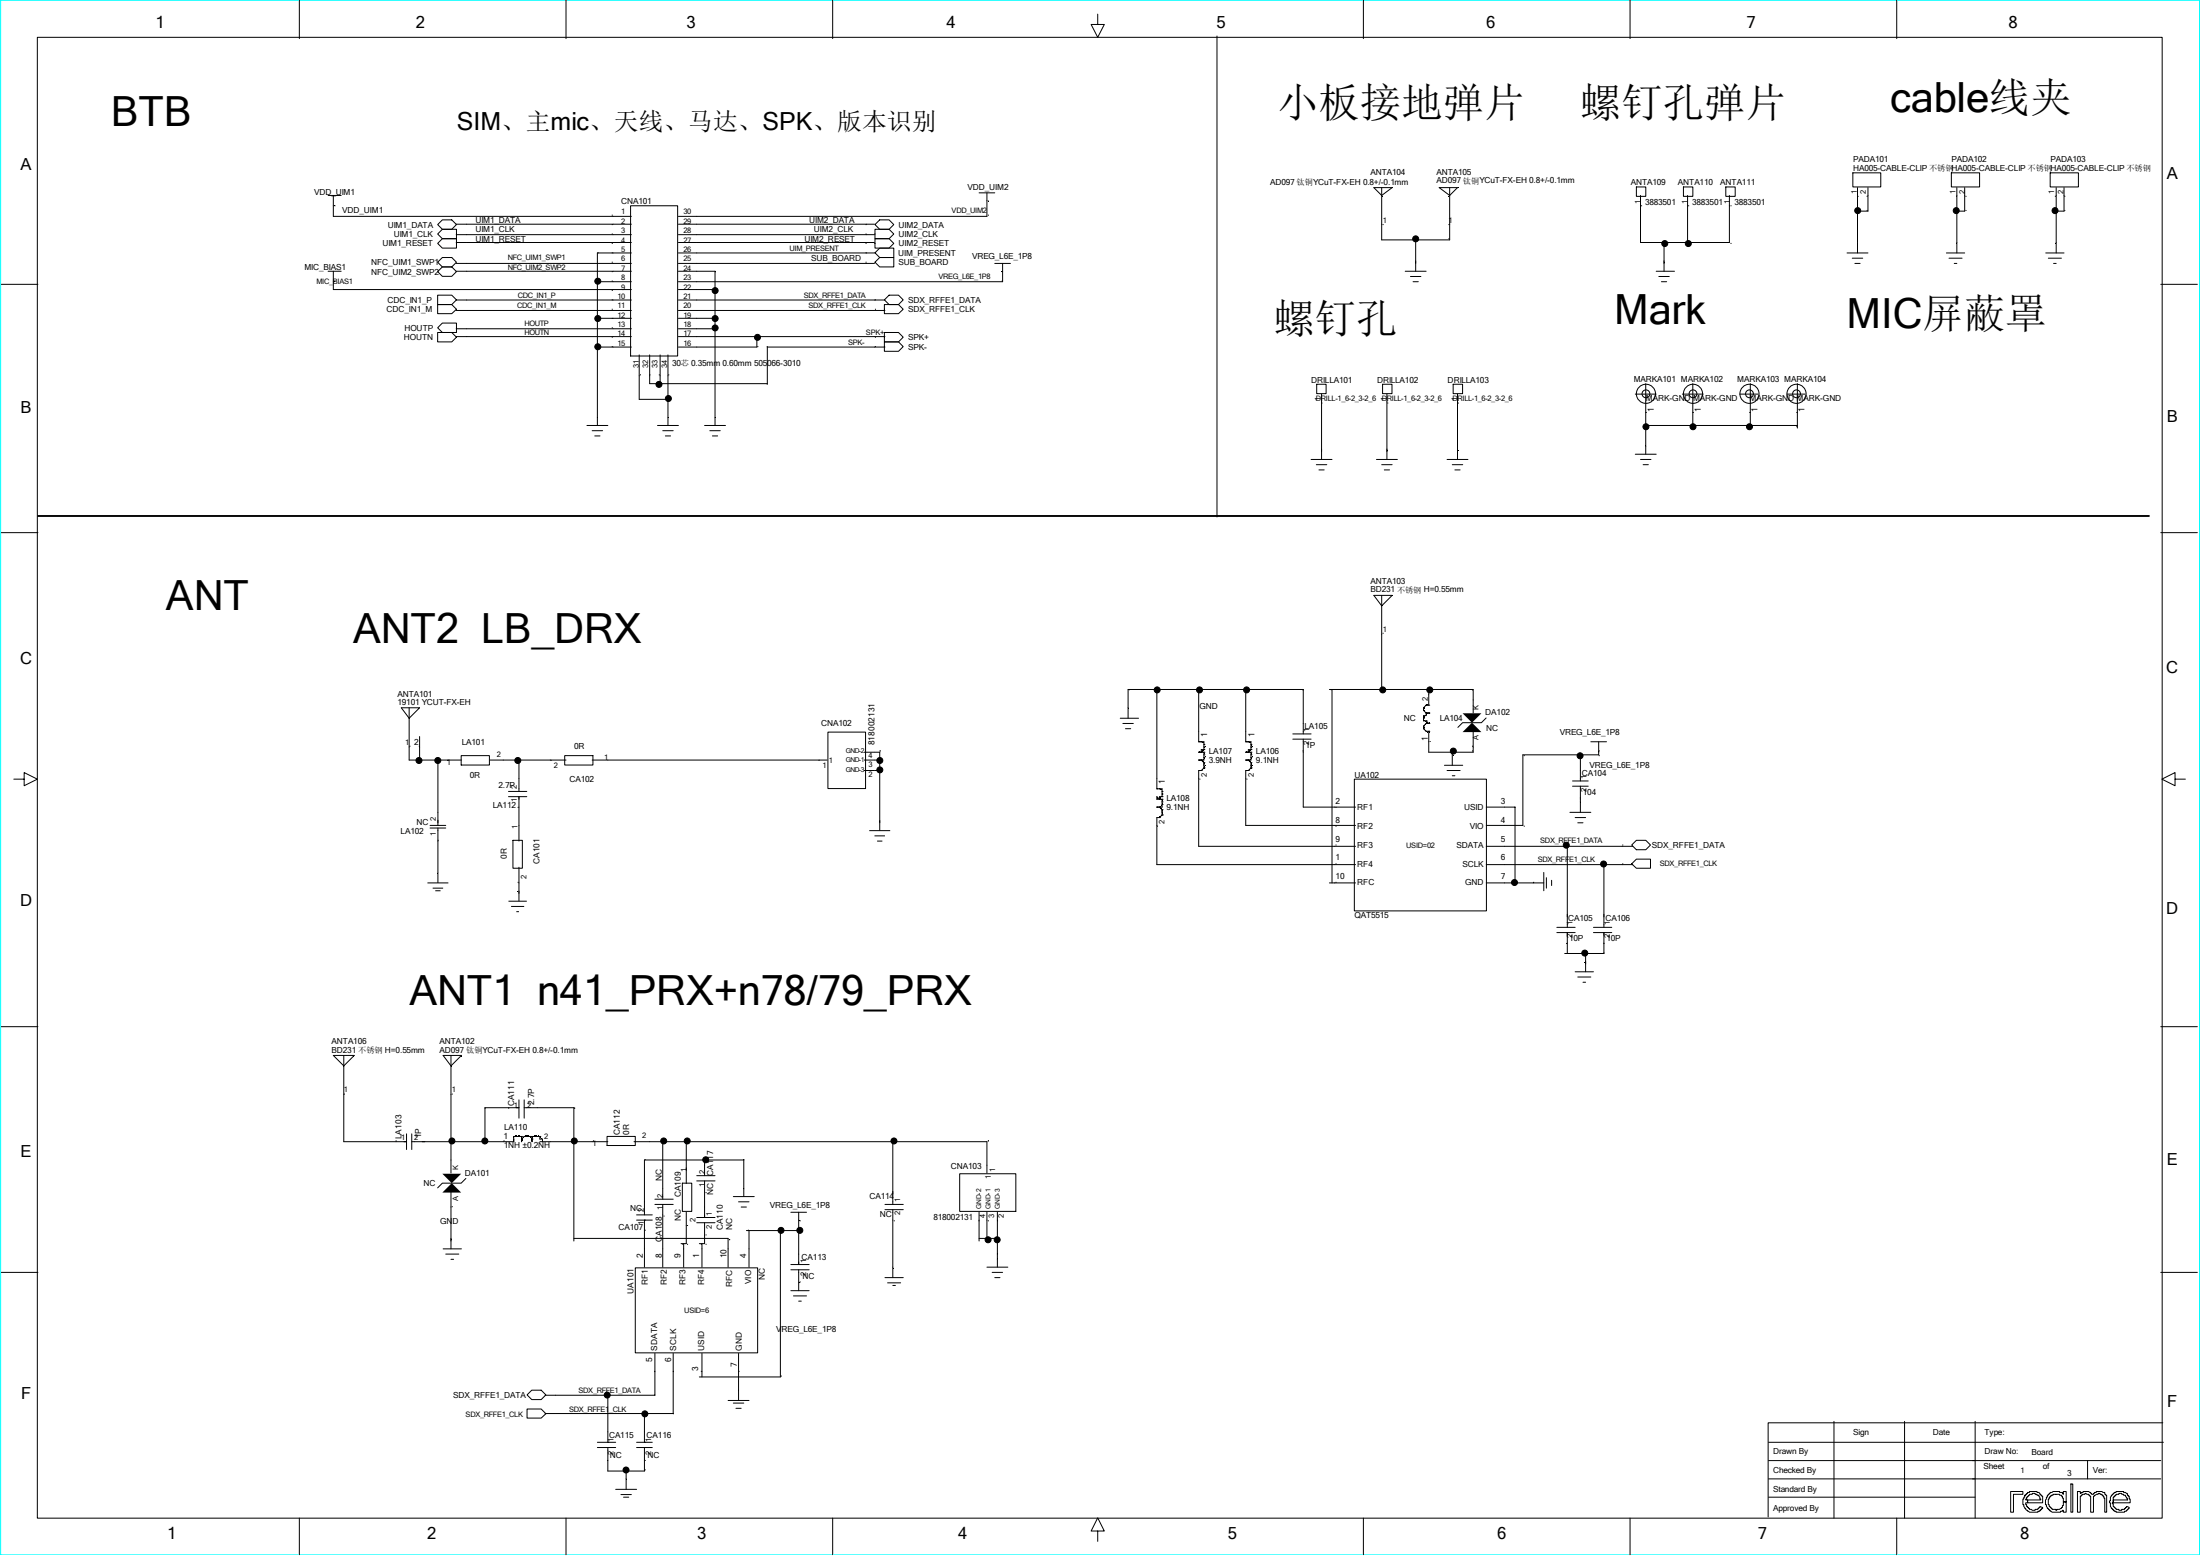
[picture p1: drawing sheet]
<svg xmlns="http://www.w3.org/2000/svg" width="297mm" height="210mm" viewBox="0 0 297 210" stroke-linecap="round" stroke-linejoin="round" font-family="sans-serif">
<path d="M.1 0h296.7v209.8h-296.7z" fill="none" stroke="#0ff" stroke-width=".13"/>
<path d="M5.1 69.6h284.9" fill="none" stroke="#000" stroke-width=".25"/>
<g fill="none" stroke="#000" stroke-width=".13">
<path d="M40.4 0v5.2M76.4 0v5.2M112.4 0v5.2M184 0v5.2M220 0v5.2M255.9 0v5.2M5 5h286.8v199.9h-286.8zM148.1 1.9v1.4h.9l-.9 1.7-.9-1.7h.9M164.2 4.9v64.9M.2 38.4h4.9M44.3 36.6h1.7M44.3 26.4h1.7"/>
<path d="M45 26.4v2.8h40.2M45 36.6v2.5h40.2M59.1 31.6l.6-.7h1.9v1.3h-1.9zM59.1 32.9l.6-.7h1.9v1.3h-1.9zM59.1 39.8h1.9l.6 .7-.6 .6h-1.9zM59.7 29.7h1.3l.6 .6-.6 .6h-1.3l-.6-.6zM59.7 34.8h1.3l.6 .6-.6 .6h-1.3l-.6-.6zM59.7 36h1.3l.6 .7-.6 .6h-1.3l-.6-.6zM61.6 35.6h23.6M61.6 36.6h23.6M61.6 32.7h23.6M61.6 30.3h23.6"/>
<path d="M61.6 31.7h23.6M80.6 38h4.6M85.1 27.8h6.3v20.2h-6.3zM85.2 34.1h-4.6v23.3M91.5 34.1h26.5M91.5 35.6h26.5M91.5 36.6h5v20.8M91.5 32.7h26.5M91.5 30.3h26.5M91.5 31.7h26.5M91.5 39.1h5M118.1 34.1l.6-.6h1.9v1.3h-1.9z"/>
<path d="M118.1 30.9h1.9l.6 .7-.6 .6h-1.9zM118.1 32.2h1.9l.6 .7-.6 .6h-1.9zM118.1 35.4l.6-.6h1.9v1.2h-1.9zM118.7 29.7h1.3l.6 .6-.6 .6h-1.3l-.6-.6zM132.1 26h2.1M133.2 26v3.2h-41.7M134.2 35.6h2.1M135.3 35.6v2.4h-43.8M185.4 25.3h2.5l-1.5 1.1zM186.4 25.3v7.1h9.2v-7.1M189.6 36.6h2.8M190.3 37.3h1.4"/>
<path d="M190.7 38h.7M191 32.4v4.2M194.2 25.3h2.5l-1.1 1.1zM220.8 25.2h1.3v1.3h-1.3zM221.4 26.4v6.3h12v-6.3M223.5 36.6h2.5M223.8 37.3h1.4M224.2 38h.7M224.5 32.7v3.9M227.2 25.2h1.2v1.3h-1.2zM227.7 26.4v6.3M232.9 25.2h1.2v1.3h-1.2z"/>
<path d="M249.2 34.1h2.9M249.9 34.8h1.5M250 23.3h3.8v1.9h-3.8zM250.3 35.6h.7M250.6 25.3v8.8M252.1 25.3v3.2h-1.5M262.6 34.1h2.5M263 34.8h1.8M263.3 23.3h3.8v1.9h-3.8zM263.7 35.6h.4M264.1 25.3v8.8M265.1 25.3v3.2h-1"/>
<path d="M276 34.1h2.5M276.4 34.8h1.8M276.6 23.3h3.9v1.9h-3.9zM277.1 35.6h.4M277.5 25.3v8.8M278.5 25.3v3.2h-1.4M291.6 38.4h4.9M59.1 44.2l.6-.6h1.9v1.3h-1.9zM59.1 41.1h1.9l.6 .6-.6 .6h-1.9zM59.1 44.9h1.9l.6 .6-.6 .6h-1.9zM61.6 44.4h23.6M61.6 41.9h23.6"/>
<path d="M61.6 40.5h23.6M61.6 45.4h23.6M79.2 57.4h2.8M79.9 58.1h1.4M80.3 58.8h.7M80.6 46.8h4.6M80.6 43h4.6M86.3 47.9v6h3.8M88.7 57.4h2.8M89.1 47.9v3.9M89.4 58.1h1.4M89.8 58.8h.7"/>
<path d="M90.1 47.9v9.5M91.5 44.4h5M91.5 41.9h27.9M91.5 40.5h27.9M91.5 45.4h27.9M91.5 43h5M95.1 57.4h2.8M95.8 58.1h1.4M96.1 58.8h.7M102.1 45.4v1.4h-10.6M119.3 41.1h1.9l.7 .6-.7 .6h-1.9zM119.3 40.5l.7-.7h1.2l.7 .7-.7 .6h-1.2z"/>
<path d="M119.3 44.9h1.9l.7 .6-.7 .6h-1.9zM119.3 46.1h1.9l.7 .7-.7 .6h-1.9zM119.4 46.8h-15.9v5h-15.8v-3.9M177.7 51.9h1.2v1.2h-1.2zM178.3 53.2v8.8M186.6 51.9h1.2v1.2h-1.2zM187.1 53.2v8.8M196.1 51.9h1.3v1.2h-1.3zM196.7 53.2v8.8M220.7 53.2h2.8M222.1 57.4h20.4M222.1 51.8v9.5"/>
<path d="M227 53.2h2.8M228.4 51.8v6M234.8 53.2h2.4M236.2 51.8v6M241.1 53.2h2.5M242.5 51.8v6M.2 71.9h4.9M176.9 62h2.8M177.6 62.7h1.4M178 63.4h.7M185.7 62h2.9M186.4 62.7h1.5"/>
<path d="M186.8 63.4h.7M195.3 62h2.8M196 62.7h1.4M196.3 63.4h.7M220.7 61.3h2.8M221.4 62h1.4M221.7 62.7h.7M291.6 71.9h4.9M54.2 95.5h2.4l-1.4 1.4zM55.2 95.5v7.1h7.1M56.6 99.4v3.2M111.7 98.8h5.1v7.6h-5.1z"/>
<path d="M151.2 96.9h2.4M151.5 97.6h1.4M151.9 98.3h.7M152.2 96.9v-3.8h23.7v6M156.1 93.1v13.4M161.7 93.1v7h.8v1.1M168.1 93.1v7h.7v1.1M174.4 99.8h2.5M174.4 99.1h2.5M175.9 99.8v9.1h7M179.4 93.1h19.4v3.1M179.7 93.1v26.1"/>
<path d="M185.4 80.4h2.5l-1.5 1.4zM186.4 80.4v12.7M192.1 98h.1M192.1 98.3h.1M192.1 96.9h.1M192.1 95.5h.1M192.1 95.9h.1M192.1 95.5v.4M192.1 98v.3M192.1 98.3l.3 .4M192.1 95.9l.3 .3M192.4 97.6h.1"/>
<path d="M192.4 98.7h.1M192.4 96.2h.1M192.4 97.3h.1M192.4 95.2h.1M192.4 97.6h.4M192.4 97.6l-.3 .4M192.4 96.2v.4h-.3v.7h.3M192.4 98.7h.4M192.4 96.2h.4M192.4 97.3l.4 .3M192.4 95.2h.4M192.4 95.2l-.3 .3"/>
<path d="M192.8 97.6h.1M192.8 98.7h.1M192.8 96.2h.1M192.8 95.2h.1M192.8 98.7v2.8h6v-2.8M192.8 93.1v2.1M200.5 96.9l-.6 .6h-2.5l-.7 .7M1.9 105.2h1.4v-.9l1.7 .9-1.7 .8v-.8M57.7 119.2h2.8M58 111.4h2.1M58 111.8h2.1M58.4 119.9h1.4"/>
<path d="M59.1 102.6v8.8M59.1 111.8v7.4M62.2 102h3.8v1.3h-3.8zM66.1 102.6h10.3M68.6 106.8h2.5M68.6 107.5h2.5M69.2 113.4h1.3v3.8h-1.3zM70 102.6v4.2M70 107.5v6M70 117v4.6M76.2 102h3.8v1.3h-3.8zM79.9 102.6h31.8"/>
<path d="M116.6 101.5h2.1v10.6M116.6 102.6h2.1M116.6 104h2.1M117.3 112.1h2.8M118 112.8h1.4M118.4 113.5h.7M156.1 106.5h.1M156.1 108.9h.1M156.1 106.5h.7v1M156.5 106.5h.1M156.5 108.9h.1M156.5 107.9h.1"/>
<path d="M156.5 110.3h.1M156.5 110.3h-.4v6.4h26.8M156.5 107.9l-.4-.4v.4h.7M156.5 108.9l.3 .4M156.8 107.5h.1M156.8 107.2h.1M156.8 106.8h.1M156.8 108.6h.1M156.8 108.2h.1M156.8 107.9h.1M156.8 110h.1M156.8 109.3h.1"/>
<path d="M156.8 107.9v1h-.7M156.8 107.5h-.3v.4M156.8 109.3v.7M156.8 110l-.3 .3M161.7 101.5h.8M162.1 100.1h.1M162.1 102.6h.1M162.1 101.5h.1M162.1 104h.1M162.1 104h-.4v10.2h21.2M162.1 102.6l.4 .3M162.5 101.2h.1"/>
<path d="M162.5 100.8h.1M162.5 100.5h.1M162.5 102.2h.1M162.5 101.9h.1M162.5 101.5h.1M162.5 103.6h.1M162.5 102.9h.1M162.5 101.5v1.1h-.8M162.5 101.2h-.4v.3M162.5 102.9v.7M162.5 103.6l-.4 .4M168.1 101.5h.7"/>
<path d="M168.5 100.1h.1M168.5 102.6h.1M168.5 101.5h.1M168.5 104h.1M168.5 104h-.4v7.4h14.8M168.5 102.6l.3 .3M168.8 101.2h.1M168.8 100.8h.1M168.8 100.5h.1M168.8 102.2h.1M168.8 101.9h.1M168.8 101.5h.1"/>
<path d="M168.8 103.6h.1M168.8 103.3h.1M168.8 102.9h.1M168.8 101.5v1.1h-.7M168.8 101.2h-.3v.3M168.8 102.9v.7M168.8 103.6l-.3 .4M179.4 119.2h3.5M182.8 105.2h17.8v17.7h-17.8zM194.9 103.3h2.5M195.3 104h1.7M196 101.5v1.8"/>
<path d="M196 104.7h.3M200.6 119.2h7.7M200.6 108.9h3.8v10.3M200.6 114.2h19.7M200.6 116.7h19.7M208.3 117.7v2.5M208.7 118.5v1.4M209.4 118.8v.7M211.5 114.2v11M211.8 109.6h2.9M212.2 106.1h2.1M212.2 105.4h2.1"/>
<path d="M212.5 110.3h1.5M212.9 111h.7M213.3 101.9v3.5M213.3 106.1v3.5M214.7 100.1h2.1M215.7 100.1v1.8h-10.2v9.5h-4.9M216.4 116.7v8.5M220.2 114l.6-.6h1.3l.6 .6-.6 .7h-1.3zM220.8 116h1.9v1.2h-1.9l-.6-.6zM293.5 105.2v-.9l-1.8 .9 1.8 .8v-.8h1.4M.2 138.6h4.9M58.7 120.2h.7"/>
<path d="M68.6 121.6h2.5M69 122.3h1.7M69.7 123h.3M210.1 125.9h2.4M210.1 125.2h2.4M211.5 125.9v2.8M212.5 131.2h2.5M212.9 131.9h1.8M213.6 132.6h.4M214 128.7v2.5M215 125.9h2.5M215 125.2h2.5"/>
<path d="M216.4 125.9v2.8h-5.3M291.6 138.6h4.9M45 142.4h2.8l-1.4 1.5zM46.4 142.4v11.7h8.5M54.9 153v2.1M55.6 153v2.1M59.8 142.4h2.5l-1.4 1.5zM60.9 142.4v15.9M62.9 159l-.7 .7h-2.5l-.6 .6M69.3 153.4h.1M69.3 153.4v.7h-13.7M69.3 153.4h1.1"/>
<path d="M69.7 153.4h.1M70 153.4h.1M70 148.4v2.5M70 149.5h-4.6v4.6M70.4 153.7h.1M70.4 153.4h.1M70.4 153.4v.7M70.7 153.4h.1M70.7 149.5h6.7v18M70.7 148.4v2.5M70.7 153.4h2.1M70.7 153.4l-.3 .3"/>
<path d="M71.1 153.4h.1M71.4 153.4h.1M71.8 153.7h.1M71.8 153.4v.7M72.1 153.4h.1M72.5 153.4h.1M72.8 153.4h.1M72.8 154.1h9.2M72.8 153.4v.3h.4v.4M81.9 153.4h3.8v1.2h-3.8zM85.5 154.1h47.7v4.2M89.4 154.1v7.7"/>
<path d="M92.1 159.7h1.2v3.8h-1.2zM92.6 154.1v5.6M94 158.7h2.5M94 159.4h2.5M95.1 156.6v2.1M95.1 159.4v4.9M120.5 154.1v8.5M129.5 158.4h7.6v5.1h-7.6zM.2 171.7h4.9M59.8 168.5h2.5M60.1 169.3h1.8M60.9 160.8v7.7"/>
<path d="M60.9 170h.3M77.4 167.1h20.8v3.9M85.7 171.1h16.5v11.5h-16.5zM85.9 164h2.1M85.9 164.7h2.1M87 164.7h.1M87 164.7v6.3M88.4 162.6h2.4M88.4 161.8h2.4M89.4 162.6v8.4M92.3 167.8v3.2M92.6 163.6v4.2h-.7"/>
<path d="M94 165h2.5M94 164.3h2.5M94.7 167.8v3.2M95.1 165v2.8h-.7M99 161.5h2.8M99.7 162.2h1.4M100 162.9h.7M100.4 161.5v-4.9h-13.4v7.4M100.7 166.1h7.1M101.1 166.1v4.9M105.3 166.1v19.7h-10.9M106.7 163.6h2.1"/>
<path d="M106.7 174.2h2.5M106.7 171.4h2.5M106.7 170.7h2.5M107.1 174.9h1.7M107.8 163.6v7.1M107.8 171.4v2.8M107.8 175.6h.3M119.4 163.3h2.5M119.4 162.6h2.5M119.4 172.4h2.5M119.8 173.1h1.7M120.5 163.3v9.1"/>
<path d="M120.5 173.5h.3M132.1 163.6v3.9M132.1 167.1h2.5M133.2 171h2.8M133.2 163.6v3.9M133.9 171.7h1.4M134.2 172.4h.7M134.6 163.6v7.4M291.6 171.7h4.9M71.1 190.2h1.9l.7 .6-.7 .6h-1.9zM71.8 187.6h1.2l.7 .7-.7 .6h-1.2l-.7-.6zM80.6 194.7h2.5"/>
<path d="M80.6 195.4h2.5M82 194.7h.1M82 195.4v3.1h5v-3.1M82 188.3v6.4M84.5 198.5v2.5M85.9 194.7h2.1M85.9 195.4h2.1M87 194.7h.1M87 190.8v3.9M88.4 182.7v5.6h-14.8M90.8 182.7v8.1h-17.2M94.7 182.7v3.1"/>
<path d="M98.2 189h2.9M99 189.4h1.4M99.3 190.1h.7M99.7 182.7v6.3M238.7 194.7h53.2M238.7 199.6h52.9M238.7 197.1h52.9M247.5 191.8v13.1M257 191.8v13.1M266.5 191.8v13.1M281.7 197.1v2.5M291.8 192h-53.2v12.7"/>
<path d="M40.4 204.9v4.9M76.4 204.9v4.9M83.1 201h2.8M83.8 201.7h1.4M84.1 202.1h.7M112.4 204.9v4.9M148.1 206.6h.9l-.9-1.7-.9 1.7h.9v1.4M184 204.9v4.9M220 204.9v4.9M238.7 202.1h27.8M255.9 204.9v4.9M271.3 201.3h1.7v.4h-1.3v2.4h-.4z"/>
<path d="M273.2 201.8h.1v-.1l.3-.2v-.1h.3v-.1h1v.1h.2l.2 .3h.1v.1l.2 .1v.9h-2v-.4h1.8v-.1h-.1l-.2-.5h-.2v-.1h-.3v-.2h-.4v.2h-.3v.1h-.2v.1l-.2 .2v.2h-.2v.1h.3v.4h-.3v.3h.2v.2l.2 .2v.1h.2v.1h.2l.1 .1 .8-.1 .1-.2h.2v-.2l.3 .2v.1l-.2 .1-.1 .3h-.3v.1h-1.1l-.3-.1v-.2h-.1l-.2-.2h-.1l-.1-.5h-.1v-.8h.1zM276.4 201.7h.1l.1-.3h.3l.1-.1h.9v.1h.4l.1 .3v-.4h.4v1.4h-.4v-.5h-.1v-.3h-.1v-.1h-.3v-.1h-.9v.1h-.2v.1l-.3 .2v.2h-.1v.8h.1v.2h.1v.2h.2l.1 .2h.5v.1h.1v-.1h.4l.3-.1v-.1h.1v-.3h.1v-.5h.4v1.4h-.4v-.3h-.1v.2h-.3v.1h-1.1l-.3-.1-.1-.3h-.1v-.1h-.1l-.2-.3v-.2h-.1v-.7zM279.4 200.3h.3v3.8h-.3zM280.3 201.3h.4v.2h.1v-.1h.3v-.1h.8l.2 .1 .1 .3h.3l.1-.3h.3v-.1h.7l.2 .1h.2v.3l.3 .1v2.3h-.3v-1.9h-.1v-.3h-.1l-.2-.2h-.2v-.2h-.3v.2h-.2l-.3 .1v.1h-.1v2.2h-.4v-2.2h-.1l-.1-.2h-.3l-.1-.2h-.2v.2h-.3l-.2 .2h-.1v2.2h-.4zM284.9 201.8h.1v-.1l.3-.2v-.1h.2v-.1h1.1v.1l.5 .1v.3l.2 .1v.4h.1v.5h-2.2v-.4h1.9v-.2h-.2l-.1-.4-.5-.1v-.2h-.4v.2h-.4v.1h-.1v.1l-.2 .2v.7h-.2v.1h.2v.4l.2 .2v.1h.1v.1h.4v.1l.8-.1 .1-.2h.1v-.2l.4 .2v.1l-.2 .1-.2 .3h-.2v.1h-1.2v-.1h-.2v-.2h-.1l-.2-.2h-.1l-.1-.3v-.5h-.2z"/>
<circle cx="80.7" cy="38" r=".4"/>
<circle cx="96.5" cy="39.2" r=".4"/>
<circle cx="191" cy="32.2" r=".4"/>
<circle cx="224.6" cy="32.9" r=".4"/>
<circle cx="227.8" cy="32.9" r=".4"/>
<circle cx="250.7" cy="28.4" r=".4"/>
<circle cx="264" cy="28.4" r=".4"/>
<circle cx="277.3" cy="28.4" r=".4"/>
<circle cx="80.7" cy="43" r=".4"/>
<circle cx="80.7" cy="46.8" r=".4"/>
<circle cx="88.9" cy="51.9" r=".4"/>
<circle cx="90.2" cy="53.8" r=".4"/>
<circle cx="96.5" cy="44.3" r=".4"/>
<circle cx="96.5" cy="43" r=".4"/>
<circle cx="102.2" cy="45.5" r=".4"/>
<circle cx="222.1" cy="53.1" r="1.29"/>
<circle cx="222.1" cy="53.1" r=".53"/>
<circle cx="222.1" cy="57.6" r=".4"/>
<circle cx="228.5" cy="53.1" r="1.29"/>
<circle cx="228.5" cy="53.1" r=".53"/>
<circle cx="228.5" cy="57.6" r=".4"/>
<circle cx="236.1" cy="53.1" r="1.29"/>
<circle cx="236.1" cy="53.1" r=".53"/>
<circle cx="236.1" cy="57.6" r=".4"/>
<circle cx="242.4" cy="53.1" r="1.29"/>
<circle cx="242.4" cy="53.1" r=".53"/>
<circle cx="156.1" cy="93.1" r=".4"/>
<circle cx="161.9" cy="93.1" r=".4"/>
<circle cx="168.2" cy="93.1" r=".4"/>
<circle cx="186.6" cy="93.1" r=".4"/>
<circle cx="192.9" cy="93.1" r=".4"/>
<circle cx="56.5" cy="102.6" r=".4"/>
<circle cx="59.1" cy="102.6" r=".4"/>
<circle cx="69.9" cy="102.6" r=".4"/>
<circle cx="118.7" cy="103.9" r=".4"/>
<circle cx="118.7" cy="102.6" r=".4"/>
<circle cx="196.1" cy="101.4" r=".4"/>
<circle cx="204.4" cy="119.1" r=".4"/>
<circle cx="211.3" cy="114.1" r=".4"/>
<circle cx="213.2" cy="102" r=".4"/>
<circle cx="216.4" cy="116.6" r=".4"/>
<circle cx="213.8" cy="128.6" r=".4"/>
<circle cx="61" cy="154" r=".4"/>
<circle cx="65.4" cy="154" r=".4"/>
<circle cx="77.5" cy="154" r=".4"/>
<circle cx="89.6" cy="154" r=".4"/>
<circle cx="92.7" cy="154" r=".4"/>
<circle cx="95.2" cy="156.5" r=".4"/>
<circle cx="120.6" cy="154" r=".4"/>
<circle cx="105.4" cy="166.1" r=".4"/>
<circle cx="107.9" cy="166.1" r=".4"/>
<circle cx="133.3" cy="167.3" r=".4"/>
<circle cx="134.6" cy="167.3" r=".4"/>
<circle cx="81.9" cy="188.3" r=".4"/>
<circle cx="84.5" cy="198.4" r=".4"/>
<circle cx="87" cy="190.8" r=".4"/>
</g>
<g fill="#000">
<path d="M197.4 96.3h2.5l-1.3 1.2zM198.6 97.5l1.3 1.3h-2.5zM59.7 158.4h2.5l-1.2 1.3zM59.7 161l1.3-1.3 1.2 1.3z"/>
<circle cx="80.7" cy="38" r=".41"/>
<circle cx="96.5" cy="39.2" r=".41"/>
<circle cx="191" cy="32.2" r=".41"/>
<circle cx="224.6" cy="32.9" r=".41"/>
<circle cx="227.8" cy="32.9" r=".41"/>
<circle cx="250.7" cy="28.4" r=".41"/>
<circle cx="264" cy="28.4" r=".41"/>
<circle cx="277.3" cy="28.4" r=".41"/>
<circle cx="80.7" cy="43" r=".41"/>
<circle cx="80.7" cy="46.8" r=".41"/>
<circle cx="88.9" cy="51.9" r=".41"/>
<circle cx="90.2" cy="53.8" r=".41"/>
<circle cx="96.5" cy="43" r=".41"/>
<circle cx="96.5" cy="44.3" r=".41"/>
<circle cx="102.2" cy="45.5" r=".41"/>
<circle cx="222.1" cy="57.6" r=".41"/>
<circle cx="228.5" cy="57.6" r=".41"/>
<circle cx="236.1" cy="57.6" r=".41"/>
<circle cx="156.1" cy="93.1" r=".41"/>
<circle cx="161.9" cy="93.1" r=".41"/>
<circle cx="168.2" cy="93.1" r=".41"/>
<circle cx="186.6" cy="93.1" r=".41"/>
<circle cx="192.9" cy="93.1" r=".41"/>
<circle cx="56.5" cy="102.6" r=".41"/>
<circle cx="59.1" cy="102.6" r=".41"/>
<circle cx="69.9" cy="102.6" r=".41"/>
<circle cx="118.7" cy="102.6" r=".41"/>
<circle cx="118.7" cy="103.9" r=".41"/>
<circle cx="196.1" cy="101.4" r=".41"/>
<circle cx="204.4" cy="119.1" r=".41"/>
<circle cx="211.3" cy="114.1" r=".41"/>
<circle cx="213.2" cy="102" r=".41"/>
<circle cx="216.4" cy="116.6" r=".41"/>
<circle cx="213.8" cy="128.6" r=".41"/>
<circle cx="61" cy="154" r=".41"/>
<circle cx="65.4" cy="154" r=".41"/>
<circle cx="77.5" cy="154" r=".41"/>
<circle cx="89.6" cy="154" r=".41"/>
<circle cx="92.7" cy="154" r=".41"/>
<circle cx="95.2" cy="156.5" r=".41"/>
<circle cx="120.6" cy="154" r=".41"/>
<circle cx="105.4" cy="166.1" r=".41"/>
<circle cx="107.9" cy="166.1" r=".41"/>
<circle cx="133.3" cy="167.3" r=".41"/>
<circle cx="134.6" cy="167.3" r=".41"/>
<circle cx="81.9" cy="188.3" r=".41"/>
<circle cx="84.5" cy="198.4" r=".41"/>
<circle cx="87" cy="190.8" r=".41"/>
</g>
<g font-size="5.6">
<text x="14.9" y="17.1">BTB</text>
<text x="172.3" y="15.8">小板接地弹片</text>
<text x="213.2" y="15.8">螺钉孔弹片</text>
<text x="255.1" y="15.2">cable线夹</text>
<text x="171.8" y="45">螺钉孔</text>
<text x="217.8" y="43.7">Mark</text>
<text x="249.2" y="44.3">MIC屏蔽罩</text>
<text x="22.4" y="82.4">ANT</text>
<text x="47.7" y="86.8">ANT2 LB_DRX</text>
<text x="55.2" y="135.7">ANT1 n41_PRX+n78/79_PRX</text>
</g>
<text font-size="3.4" x="61.6" y="17.5">SIM、主mic、天线、马达、SPK、版本识别</text>
<g font-size="2.2">
<text x="21" y="3.8">1</text>
<text x="56.1" y="3.8">2</text>
<text x="92.6" y="3.8">3</text>
<text x="127.7" y="3.8">4</text>
<text x="164.2" y="3.8">5</text>
<text x="200.6" y="3.8">6</text>
<text x="235.7" y="3.8">7</text>
<text x="271" y="3.8">8</text>
<text x="2.8" y="23">A</text>
<text x="292.4" y="24.1">A</text>
<text x="2.8" y="55.8">B</text>
<text x="292.4" y="56.9">B</text>
<text x="2.7" y="89.7">C</text>
<text x="292.3" y="90.8">C</text>
<text x="2.7" y="122.3">D</text>
<text x="292.3" y="123.4">D</text>
<text x="2.8" y="156.1">E</text>
<text x="292.4" y="157.3">E</text>
<text x="2.8" y="188.8">F</text>
<text x="292.4" y="189.9">F</text>
<text x="22.6" y="207.8">1</text>
<text x="57.7" y="207.8">2</text>
<text x="94.1" y="207.8">3</text>
<text x="129.3" y="207.8">4</text>
<text x="165.7" y="207.8">5</text>
<text x="202" y="207.8">6</text>
<text x="237.2" y="207.8">7</text>
<text x="272.6" y="207.8">8</text>
</g>
<g font-size="1.1">
<text x="184.9" y="23.6">ANTA104</text>
<text x="193.8" y="23.6">ANTA105</text>
<text x="250" y="21.8">PADA101</text>
<text x="250" y="23.1">HA005-CABLE-CLIP 不锈钢HA005-CABLE-CLIP 不锈钢HA005-CABLE-CLIP 不锈钢</text>
<text x="263.3" y="21.8">PADA102</text>
<text x="276.7" y="21.8">PADA103</text>
<text x="42.4" y="26.3">VDD_UIM1</text>
<text x="46.2" y="28.8">VDD_UIM1</text>
<text x="83.8" y="27.5">CNA101</text>
<text x="130.6" y="25.6">VDD_UIM2</text>
<text x="171.4" y="25">AD097 钛铜YCuT-FX-EH 0.8+/-0.1mm</text>
<text x="193.8" y="24.7">AD097 钛铜YCuT-FX-EH 0.8+/-0.1mm</text>
<text x="220.1" y="25">ANTA109</text>
<text x="222" y="27.7">3883501</text>
<text x="226.4" y="25">ANTA110</text>
<text x="228.3" y="27.7">3883501</text>
<text x="232.1" y="25">ANTA111</text>
<text x="234" y="27.7">3883501</text>
<text x="50.1" y="35.8">NFC_UIM1_SWP1</text>
<text x="51.6" y="33.3">UIM1_RESET</text>
<text x="52.3" y="30.7">UIM1_DATA</text>
<text x="53.1" y="32">UIM1_CLK</text>
<text x="64.1" y="30.1">UIM1_DATA</text>
<text x="64.1" y="31.4">UIM1_CLK</text>
<text x="64.1" y="32.6">UIM1_RESET</text>
<text x="108.6" y="32.6">UIM2_RESET</text>
<text x="109.2" y="30.1">UIM2_DATA</text>
<text x="109.4" y="35.2">SUB_BOARD</text>
<text x="109.8" y="31.4">UIM2_CLK</text>
<text x="121.2" y="34.5">UIM_PRESENT</text>
<text x="121.3" y="30.7">UIM2_DATA</text>
<text x="121.3" y="32">UIM2_CLK</text>
<text x="121.3" y="33.3">UIM2_RESET</text>
<text x="121.3" y="35.8">SUB_BOARD</text>
<text x="131.2" y="34.9">VREG_L6E_1P8</text>
<text x="41.1" y="36.4">MIC_BIAS1</text>
<text x="50.1" y="37.1">NFC_UIM2_SWP2</text>
<text x="52.3" y="40.9">CDC_IN1_P</text>
<text x="122.5" y="40.9">SDX_RFFE1_DATA</text>
<text x="52.2" y="42.1">CDC_IN1_M</text>
<text x="54.5" y="45.9">HOUTN</text>
<text x="54.6" y="44.6">HOUTP</text>
<text x="122.5" y="42.1">SDX_RFFE1_CLK</text>
<text x="122.5" y="45.9">SPK+</text>
<text x="122.5" y="47.2">SPK-</text>
<text x="90.7" y="49.3">30芯 0.35mm 0.60mm 505066-3010</text>
<text x="176.9" y="51.6">DRILLA101</text>
<text x="185.8" y="51.6">DRILLA102</text>
<text x="195.3" y="51.6">DRILLA103</text>
<text x="220.5" y="51.5">MARKA101 MARKA102</text>
<text x="234.4" y="51.5">MARKA103 MARKA104</text>
<text x="222.1" y="54.2">MARK-GND</text>
<text x="223.2" y="55.7" transform="rotate(-90 223.2 55.7)">1</text>
<text x="228.5" y="54.2">MARK-GND</text>
<text x="229.5" y="55.7" transform="rotate(-90 229.5 55.7)">1</text>
<text x="236.1" y="54.2">MARK-GND MARK-GND</text>
<text x="237.1" y="55.7" transform="rotate(-90 237.1 55.7)">1</text>
<text x="243.5" y="55.7" transform="rotate(-90 243.5 55.7)">1</text>
<text x="184.9" y="78.8">ANTA103</text>
<text x="184.9" y="80">BD231 不锈钢 H=0.55mm</text>
<text x="53.6" y="94">ANTA101</text>
<text x="53.6" y="95.2">19101 YCUT-FX-EH</text>
<text x="161.9" y="95.7">GND</text>
<text x="55.9" y="100.5">2</text>
<text x="62.3" y="100.5">LA101</text>
<text x="77.5" y="101.1">0R</text>
<text x="110.8" y="97.9">CNA102</text>
<text x="118" y="100.6" transform="rotate(-90 118 100.6)">818002131</text>
<text x="162.9" y="99.4" transform="rotate(-90 162.9 99.4)">1</text>
<text x="163.1" y="101.8">LA107</text>
<text x="169.3" y="99.4" transform="rotate(-90 169.3 99.4)">1</text>
<text x="169.5" y="101.8">LA106</text>
<text x="176" y="98.3">LA105</text>
<text x="176.2" y="101">1P</text>
<text x="189.4" y="97.3">NC</text>
<text x="192.7" y="100.1" transform="rotate(-90 192.7 100.1)">1</text>
<text x="194.3" y="97.3">LA104</text>
<text x="200.4" y="96.6">DA102</text>
<text x="200.6" y="98.7">NC</text>
<text x="210.5" y="99.2">VREG_L6E_1P8</text>
<text x="63.4" y="104.9">0R</text>
<text x="67.3" y="106.3">2.7P</text>
<text x="76.8" y="105.6">CA102</text>
<text x="157.2" y="105.8" transform="rotate(-90 157.2 105.8)">1</text>
<text x="163.1" y="103">3.9NH</text>
<text x="169.5" y="103">9.1NH</text>
<text x="182.8" y="104.9">UA102</text>
<text x="213.5" y="104.7">CA104</text>
<text x="213.6" y="107.3">104</text>
<text x="214.5" y="103.7">VREG_L6E_1P8</text>
<text x="54.1" y="112.6">LA102</text>
<text x="56.2" y="111.3">NC</text>
<text x="66.5" y="109">LA112</text>
<text x="157.4" y="109.4">9.1NH</text>
<text x="157.4" y="108.1">LA108</text>
<text x="180.2" y="113.6">9</text>
<text x="180.2" y="111">8</text>
<text x="180.2" y="108.5">2</text>
<text x="183.2" y="109.4">RF1</text>
<text x="183.2" y="111.9">RF2</text>
<text x="197.6" y="109.4">USID</text>
<text x="198.4" y="111.9">VIO</text>
<text x="202.5" y="113.6">5</text>
<text x="202.5" y="111">4</text>
<text x="202.5" y="108.5">3</text>
<text x="68.4" y="115.9" transform="rotate(-90 68.4 115.9)">0R</text>
<text x="72.8" y="116.6" transform="rotate(-90 72.8 116.6)">CA101</text>
<text x="180.2" y="118.6">10</text>
<text x="180.2" y="116.1">1</text>
<text x="183.2" y="114.5">RF3</text>
<text x="183.2" y="117">RF4</text>
<text x="183.2" y="119.5">RFC</text>
<text x="196.5" y="114.5">SDATA</text>
<text x="197.3" y="117">SCLK</text>
<text x="197.7" y="119.5">GND</text>
<text x="202.5" y="118.6">7</text>
<text x="202.5" y="116.1">6</text>
<text x="222.9" y="114.5">SDX_RFFE1_DATA</text>
<text x="182.8" y="123.9">QAT5515</text>
<text x="211.6" y="124.3">CA105</text>
<text x="216.6" y="124.3">CA106</text>
<text x="211.7" y="127">10P</text>
<text x="216.8" y="127">10P</text>
<text x="44.8" y="141">ANTA106</text>
<text x="44.8" y="142.1">BD231 不锈钢 H=0.55mm</text>
<text x="59.3" y="141">ANTA102</text>
<text x="59.3" y="142.1">AD097 钛铜YCuT-FX-EH 0.8+/-0.1mm</text>
<text x="69.4" y="149.3" transform="rotate(-90 69.4 149.3)">CA111</text>
<text x="72.1" y="149.2" transform="rotate(-90 72.1 149.2)">2.7P</text>
<text x="54.2" y="153.7" transform="rotate(-90 54.2 153.7)">LA103</text>
<text x="56.8" y="153.6" transform="rotate(-90 56.8 153.6)">1P</text>
<text x="68" y="153.7">1</text>
<text x="68" y="154.9">1NH ±0.2NH</text>
<text x="68" y="152.5">LA110</text>
<text x="83.6" y="153.2" transform="rotate(-90 83.6 153.2)">CA112</text>
<text x="84.9" y="153.1" transform="rotate(-90 84.9 153.1)">0R</text>
<text x="57.2" y="160.1">NC</text>
<text x="62.7" y="158.7">DA101</text>
<text x="89.3" y="159.4" transform="rotate(-90 89.3 159.4)">NC</text>
<text x="91.9" y="161.6" transform="rotate(-90 91.9 161.6)">CA109</text>
<text x="96.2" y="161.3" transform="rotate(-90 96.2 161.3)">NC</text>
<text x="96.2" y="158.7" transform="rotate(-90 96.2 158.7)">CA117</text>
<text x="117.3" y="161.9">CA114</text>
<text x="128.3" y="157.8">CNA103</text>
<text x="59.4" y="165.2">GND</text>
<text x="83.4" y="166.1">CA107</text>
<text x="85" y="163.4">NC</text>
<text x="89.3" y="167.6" transform="rotate(-90 89.3 167.6)">CA108</text>
<text x="91.9" y="164.8" transform="rotate(-90 91.9 164.8)">NC</text>
<text x="97.5" y="166" transform="rotate(-90 97.5 166)">CA110</text>
<text x="98.8" y="166" transform="rotate(-90 98.8 166)">NC</text>
<text x="103.9" y="163">VREG_L6E_1P8</text>
<text x="118.7" y="164.3">NC</text>
<text x="126" y="164.7">818002131</text>
<text x="86.7" y="169.8" transform="rotate(-90 86.7 169.8)">2</text>
<text x="87.4" y="173.5" transform="rotate(-90 87.4 173.5)">RF1</text>
<text x="89.3" y="169.8" transform="rotate(-90 89.3 169.8)">8</text>
<text x="90" y="173.5" transform="rotate(-90 90 173.5)">RF2</text>
<text x="91.8" y="169.8" transform="rotate(-90 91.8 169.8)">9</text>
<text x="92.5" y="173.5" transform="rotate(-90 92.5 173.5)">RF3</text>
<text x="94.3" y="169.8" transform="rotate(-90 94.3 169.8)">1</text>
<text x="95" y="173.5" transform="rotate(-90 95 173.5)">RF4</text>
<text x="98" y="169.8" transform="rotate(-90 98 169.8)">10</text>
<text x="98.8" y="173.6" transform="rotate(-90 98.8 173.6)">RFC</text>
<text x="100.7" y="169.8" transform="rotate(-90 100.7 169.8)">4</text>
<text x="101.4" y="173.3" transform="rotate(-90 101.4 173.3)">VIO</text>
<text x="103.2" y="172.7" transform="rotate(-90 103.2 172.7)">NC</text>
<text x="108.2" y="170">CA113</text>
<text x="108.3" y="172.7">NC</text>
<text x="85.5" y="174.6" transform="rotate(-90 85.5 174.6)">UA101</text>
<text x="104.7" y="179.8">VREG_L6E_1P8</text>
<text x="88" y="183.8" transform="rotate(-90 88 183.8)">5</text>
<text x="88.7" y="182.3" transform="rotate(-90 88.7 182.3)">SDATA</text>
<text x="90.6" y="183.8" transform="rotate(-90 90.6 183.8)">6</text>
<text x="91.2" y="182.3" transform="rotate(-90 91.2 182.3)">SCLK</text>
<text x="94.2" y="185.1" transform="rotate(-90 94.2 185.1)">3</text>
<text x="95" y="182.3" transform="rotate(-90 95 182.3)">USID</text>
<text x="99.4" y="184.4" transform="rotate(-90 99.4 184.4)">7</text>
<text x="100.1" y="182.3" transform="rotate(-90 100.1 182.3)">GND</text>
<text x="61.1" y="188.7">SDX_RFFE1_DATA</text>
<text x="82.2" y="194.1">CA115</text>
<text x="82.3" y="196.8">NC</text>
<text x="87.3" y="194.1">CA116</text>
<text x="87.4" y="196.8">NC</text>
<text x="239.3" y="196.3">Drawn By</text>
<text x="250" y="193.7">Sign</text>
<text x="260.8" y="193.7">Date</text>
<text x="267.8" y="193.7">Type:</text>
<text x="267.8" y="196.3">Draw No:</text>
<text x="274.1" y="196.4">Board</text>
<text x="239.3" y="198.8">Checked By</text>
<text x="239.3" y="201.3">Standard By</text>
<text x="239.3" y="203.9">Approved By</text>
<text x="267.7" y="198.3">Sheet</text>
<text x="275.7" y="198.3">of</text>
<text x="279" y="199.2">3</text>
<text x="282.4" y="198.8">Ver:</text>
</g>
<g font-size="1">
<text x="83.8" y="28.9">1</text>
<text x="92.2" y="28.9">30</text>
<text x="128.4" y="28.8">VDD_UIM2</text>
<text x="221.3" y="27.5" transform="rotate(-90 221.3 27.5)">1</text>
<text x="227.7" y="27.5" transform="rotate(-90 227.7 27.5)">1</text>
<text x="233.4" y="27.5" transform="rotate(-90 233.4 27.5)">1</text>
<text x="250.6" y="26.2" transform="rotate(-90 250.6 26.2)">1</text>
<text x="251.8" y="26.2" transform="rotate(-90 251.8 26.2)">2</text>
<text x="263.9" y="26.2" transform="rotate(-90 263.9 26.2)">1</text>
<text x="265.1" y="26.2" transform="rotate(-90 265.1 26.2)">2</text>
<text x="277.2" y="26.2" transform="rotate(-90 277.2 26.2)">1</text>
<text x="278.5" y="26.2" transform="rotate(-90 278.5 26.2)">2</text>
<text x="68.5" y="35.2">NFC_UIM1_SWP1</text>
<text x="83.8" y="35.3">6</text>
<text x="83.8" y="34">5</text>
<text x="83.8" y="32.7">4</text>
<text x="83.8" y="31.5">3</text>
<text x="83.8" y="30.2">2</text>
<text x="92.2" y="30.2">29</text>
<text x="92.2" y="31.5">28</text>
<text x="92.2" y="32.7">27</text>
<text x="92.2" y="34">26</text>
<text x="92.2" y="35.3">25</text>
<text x="106.5" y="33.9">UIM_PRESENT</text>
<text x="186.6" y="30.1">1</text>
<text x="195.5" y="30.1">1</text>
<text x="42.7" y="38.3">MIC_BIAS1</text>
<text x="68.5" y="36.4">NFC_UIM2_SWP2</text>
<text x="69.8" y="41.5">CDC_IN1_M</text>
<text x="69.9" y="40.2">CDC_IN1_P</text>
<text x="83.3" y="41.6">11</text>
<text x="83.3" y="40.4">10</text>
<text x="83.8" y="39.1">9</text>
<text x="83.8" y="37.8">8</text>
<text x="83.8" y="36.6">7</text>
<text x="92.2" y="36.6">24</text>
<text x="92.2" y="37.8">23</text>
<text x="92.2" y="39.1">22</text>
<text x="92.2" y="40.4">21</text>
<text x="92.2" y="41.6">20</text>
<text x="108.5" y="40.2">SDX_RFFE1_DATA</text>
<text x="109.1" y="41.5">SDX_RFFE1_CLK</text>
<text x="126.6" y="37.7">VREG_L6E_1P8</text>
<text x="70.8" y="45.3">HOUTN</text>
<text x="70.8" y="44">HOUTP</text>
<text x="83.3" y="46.7">15</text>
<text x="83.3" y="45.4">14</text>
<text x="83.3" y="44.1">13</text>
<text x="83.3" y="42.9">12</text>
<text x="92.2" y="42.9">19</text>
<text x="92.2" y="44.1">18</text>
<text x="92.2" y="45.4">17</text>
<text x="92.2" y="46.7">16</text>
<text x="114.4" y="46.5">SPK-</text>
<text x="116.9" y="45.3">SPK+</text>
<text x="86.2" y="49.7" transform="rotate(-90 86.2 49.7)">31</text>
<text x="87.5" y="49.7" transform="rotate(-90 87.5 49.7)">32</text>
<text x="88.7" y="49.7" transform="rotate(-90 88.7 49.7)">33</text>
<text x="90" y="49.7" transform="rotate(-90 90 49.7)">34</text>
<text x="177.6" y="54.2">DRILL-1_6-2_3-2_6</text>
<text x="178.2" y="54.1" transform="rotate(-90 178.2 54.1)">1</text>
<text x="186.5" y="54.2">DRILL-1_6-2_3-2_6</text>
<text x="187.1" y="54.1" transform="rotate(-90 187.1 54.1)">1</text>
<text x="196" y="54.2">DRILL-1_6-2_3-2_6</text>
<text x="196.6" y="54.1" transform="rotate(-90 196.6 54.1)">1</text>
<text x="186.6" y="85.2">1</text>
<text x="192.7" y="94.6" transform="rotate(-90 192.7 94.6)">2</text>
<text x="199.5" y="95.8" transform="rotate(-90 199.5 95.8)">K</text>
<text x="54.7" y="100.6">1</text>
<text x="176.6" y="100.6" transform="rotate(-90 176.6 100.6)">2</text>
<text x="176.6" y="98.8" transform="rotate(-90 176.6 98.8)">1</text>
<text x="199.5" y="99.9" transform="rotate(-90 199.5 99.9)">A</text>
<text x="60.3" y="103.3">1</text>
<text x="67" y="102.2">2</text>
<text x="69.7" y="106.5" transform="rotate(-90 69.7 106.5)">2</text>
<text x="74.7" y="103.7">2</text>
<text x="81.5" y="102.6">1</text>
<text x="111" y="103.7">1</text>
<text x="111.9" y="102.9">1</text>
<text x="117.2" y="102.3">4</text>
<text x="117.2" y="103.5">3</text>
<text x="117.2" y="104.8">2</text>
<text x="162.8" y="104.8" transform="rotate(-90 162.8 104.8)">2</text>
<text x="169.2" y="104.8" transform="rotate(-90 169.2 104.8)">2</text>
<text x="214.1" y="106.9" transform="rotate(-90 214.1 106.9)">2</text>
<text x="214.1" y="105.2" transform="rotate(-90 214.1 105.2)">1</text>
<text x="58.8" y="112.8" transform="rotate(-90 58.8 112.8)">1</text>
<text x="58.8" y="110.8" transform="rotate(-90 58.8 110.8)">2</text>
<text x="69.7" y="108.2" transform="rotate(-90 69.7 108.2)">1</text>
<text x="69.8" y="111.9" transform="rotate(-90 69.8 111.9)">1</text>
<text x="157.1" y="111.2" transform="rotate(-90 157.1 111.2)">2</text>
<text x="207.8" y="113.8">SDX_RFFE1_DATA</text>
<text x="71" y="118.6" transform="rotate(-90 71 118.6)">2</text>
<text x="189.8" y="114.5">USID=02</text>
<text x="207.5" y="116.4">SDX_RFFE1_CLK</text>
<text x="224" y="116.8">SDX_RFFE1_CLK</text>
<text x="212.2" y="124.8" transform="rotate(-90 212.2 124.8)">1</text>
<text x="217.2" y="124.8" transform="rotate(-90 217.2 124.8)">1</text>
<text x="212.2" y="126.6" transform="rotate(-90 212.2 126.6)">2</text>
<text x="217.2" y="126.6" transform="rotate(-90 217.2 126.6)">2</text>
<text x="46.4" y="147.4">1</text>
<text x="61" y="147.4">1</text>
<text x="69.4" y="149.5">1</text>
<text x="71.1" y="149.5">2</text>
<text x="54.2" y="153.9">1</text>
<text x="55.9" y="153.9">2</text>
<text x="73.4" y="153.7">2</text>
<text x="79.9" y="154.7">1</text>
<text x="86.7" y="153.6">2</text>
<text x="61.8" y="157.9" transform="rotate(-90 61.8 157.9)">K</text>
<text x="89.4" y="161.6" transform="rotate(-90 89.4 161.6)">2</text>
<text x="92.6" y="158.2" transform="rotate(-90 92.6 158.2)">1</text>
<text x="95.1" y="160.2" transform="rotate(-90 95.1 160.2)">1</text>
<text x="95.1" y="158.4" transform="rotate(-90 95.1 158.4)">2</text>
<text x="133.7" y="159.1" transform="rotate(-90 133.7 159.1)">1</text>
<text x="134.3" y="158.2" transform="rotate(-90 134.3 158.2)">1</text>
<text x="61.8" y="162.1" transform="rotate(-90 61.8 162.1)">A</text>
<text x="86.9" y="165.3" transform="rotate(-90 86.9 165.3)">1</text>
<text x="86.9" y="163.5" transform="rotate(-90 86.9 163.5)">2</text>
<text x="89.4" y="163.4" transform="rotate(-90 89.4 163.4)">1</text>
<text x="93.9" y="165" transform="rotate(-90 93.9 165)">2</text>
<text x="96.1" y="165.9" transform="rotate(-90 96.1 165.9)">2</text>
<text x="96.1" y="164.2" transform="rotate(-90 96.1 164.2)">1</text>
<text x="121.5" y="164" transform="rotate(-90 121.5 164)">2</text>
<text x="121.5" y="162.3" transform="rotate(-90 121.5 162.3)">1</text>
<text x="132.9" y="164.4" transform="rotate(-90 132.9 164.4)">4</text>
<text x="134.2" y="164.4" transform="rotate(-90 134.2 164.4)">3</text>
<text x="135.4" y="164.4" transform="rotate(-90 135.4 164.4)">2</text>
<text x="108.8" y="172.2" transform="rotate(-90 108.8 172.2)">2</text>
<text x="108.8" y="170.5" transform="rotate(-90 108.8 170.5)">1</text>
<text x="92.3" y="177.2">USID=6</text>
<text x="62.8" y="191.2">SDX_RFFE1_CLK</text>
<text x="76.8" y="190.6">SDX_RFFE1_CLK</text>
<text x="78.1" y="188">SDX_RFFE1_DATA</text>
<text x="82.8" y="196.3" transform="rotate(-90 82.8 196.3)">2</text>
<text x="82.8" y="194.6" transform="rotate(-90 82.8 194.6)">1</text>
<text x="87.9" y="196.3" transform="rotate(-90 87.9 196.3)">2</text>
<text x="87.9" y="194.6" transform="rotate(-90 87.9 194.6)">1</text>
<text x="272.6" y="198.8">1</text>
</g>
<g font-size=".9">
<text x="114.2" y="101.6">GND-2</text>
<text x="114.2" y="104.2">GND-3</text>
<text x="114.2" y="102.9">GND-1</text>
<text x="132.4" y="163.2" transform="rotate(-90 132.4 163.2)">GND-2</text>
<text x="133.7" y="163.2" transform="rotate(-90 133.7 163.2)">GND-1</text>
<text x="134.9" y="163.2" transform="rotate(-90 134.9 163.2)">GND-3</text>
</g>
</svg>
